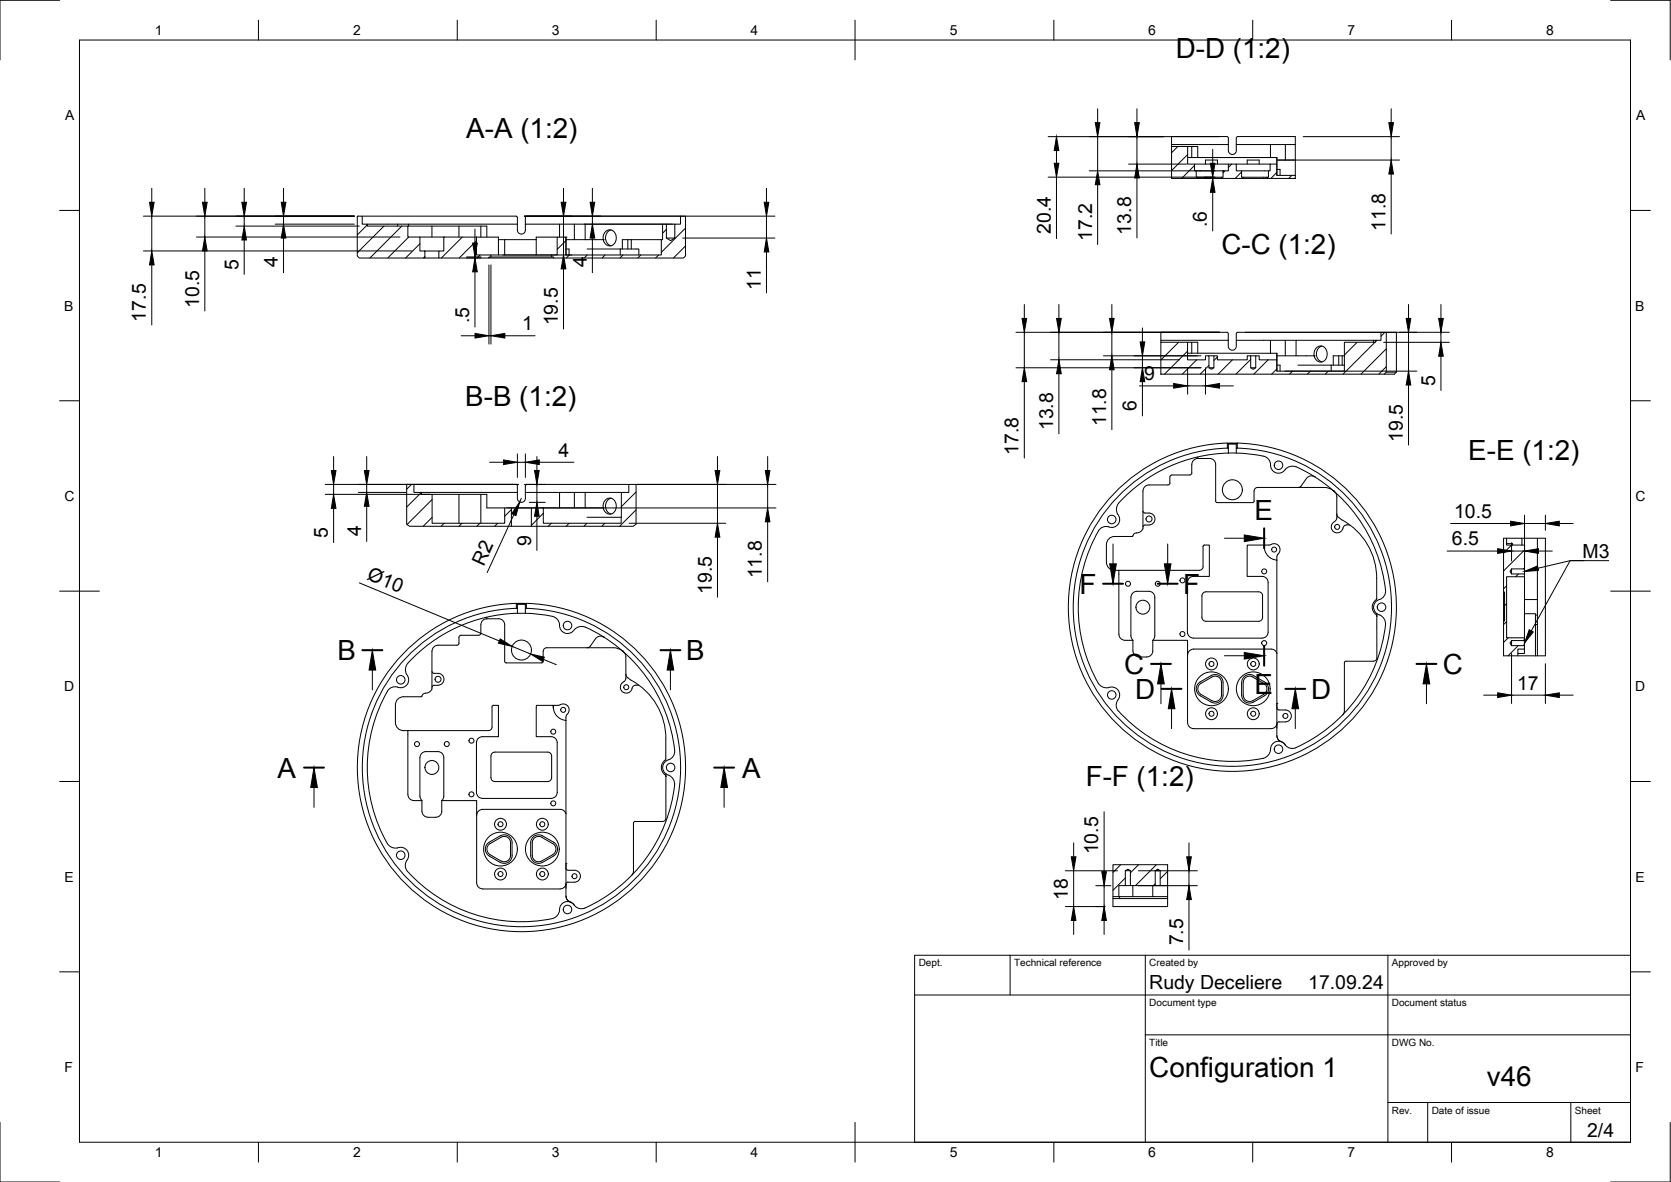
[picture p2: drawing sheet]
<svg xmlns="http://www.w3.org/2000/svg" width="420mm" height="297mm" viewBox="0 0 420 297" stroke-linecap="round" stroke-linejoin="round" font-family="sans-serif">
<!-- layer: Visible -->
<g fill="none" stroke="#000" stroke-width=".25">
<path d="M294.6 36.3h14.3M294.6 36.8h4M298.6 39.6h22.5M298.6 36.8h2.6v2.8M299.7 36.8v2.8M308.9 36.3v-1.7l-.3-.3h-14v10.5h6.6v-.3h-.4v-1.6h-.4v-1.7h-1.8v-4.4M308.9 36.3v1.5a.99 .99 0 0 0 1 1 .99 .99 0 0 0 1-1v-1.5M310.9 36.3v-1.7l.2-.3h14.6v9.8M310.9 36.3h14.8M319.4 36.3v3.3M321.1 39.6v1.6M321.1 39.6v4.5"/>
<path d="M323.2 36.3v3.9M89.8 54.3h1.3v2h1.2v.5h10.3v2.8h3v3.5h1.2v1.7h-16.5l-.5-.5zM91.1 54.3h38.7l.3 .3v3.2a1.01 1.01 0 0 0 1 1 1.01 1.01 0 0 0 1-1v-1.5M92.3 56.3h37.8M100 56.3v.5M102.6 56.8h19.8v2.8M102.7 56.3v.5M105.6 59.6h6M108.6 56.8v2.8M115.4 56.8v2.8M119.8 59.6v4.5h3.6v.5M119.8 59.6h-8.2v3.5h-1.3v1.7h12.6v-.2h.5"/>
<path d="M119.8 59.6h5.5v4.5M120.9 56.8v2.8M132.1 56.3h34.5M140.1 59.6h2.2v4.5h24v-3.9h.3v-3.9h1v3.5l1 .7 1.1-.7v-3.5h1.4v-2h1.3v10l-.5 .5h-32.7v-.2h-.5v-.5h1.4zM140.1 59.6h-5.3v4.5M140.7 56.3v3.3M142.3 59.6h.1M142.3 59.6v4.5M144.4 56.3v3.9M147.1 56.3v3.9M153.6 57.8a2.13 2.13 0 0 0-1.3 2 2.13 2.13 0 0 0 1.3 2M167.6 56.3h2.1"/>
<path d="M167.6 59.8h2.1M171.1 54.3h-38.7l-.3 .3v1.7M300.4 41.2h8.5M300.8 42.9h6.7M301.2 44.8h5.9M301.2 44.5h5.9M303.1 41.2v-1h3v1M308.9 41.2h2v1.7h1.3v1.6h.4v.3h-5.5v-.3h.4v-1.6h1.4zM310.9 41.2h8.5M312.2 42.9h6.7M312.6 44.5h5.9M312.6 44.8h5.9"/>
<path d="M313.6 41.2v-1h3v1M319.4 41.2h1.7v2.9h4.6v.7h-7.2v-.3h.4v-1.6h.5zM321.1 42.6h.8v1.5M321.1 40.2h4.6M106.8 64.8h3.5M106.8 63.1h3.5M122.9 64.8h16.3M123.4 64.1h15.3M123.4 64.6h15.3M125.3 60.2h9.5M126.9 60.2v3.9M142.3 60.2h9.4a1.66 1.66 0 0 0 1.9 1.6 1.66 1.66 0 0 0 1.4-2 1.7 1.7 0 0 0-1.7-2.1 1.7 1.7 0 0 0-1.7 2.1l.1 .4"/>
<path d="M142.3 62.6h.8v1.5M147.6 62.6h8.4M151.7 60.2h.1M156 62.6h4.6v1.5M156 62.6v1.5M157.9 60.2v2.4M158.7 60.2v2.4M166.3 60.2h-9.8v2.4M291.9 86h6.7v4.4h4.5v-1h.9v3a.7 .7 0 0 0 1.2 0v-3h.9v1h7.5v-1h.9v3l.2 .1a.51 .51 0 0 0 .9 0l.1-.1v-3h.9v1h4.5v2.9h16.9v-7.3h7.9v-.5h1.3v-2h1.4v10l-.6 .5h-56.1zM291.9 85.5h16.9v-1.7l-.2-.3h-16.7v2.5M298.6 88.8h22.5M298.6 86h2.6v2.8"/>
<path d="M299.7 86v2.8M304 89.4h1.2M304 92.4h1.2M308.8 85.5v1.5a1.01 1.01 0 0 0 1 1 1.01 1.01 0 0 0 1.1-1v-1.5h15M314.5 89.4h1.2M314.5 92.4h1.2M319.4 85.5v3.3M321.1 88.8v1.6M321.1 88.8v4.5M321.1 89.4h9.3a1.66 1.66 0 0 0 1.9 1.6 1.66 1.66 0 0 0 1.4-2 1.7 1.7 0 0 0-1.6-2.1 1.7 1.7 0 0 0-1.7 2.1v.4M321.1 91.8h.8v1.5M323.2 85.5v3.9"/>
<path d="M326.4 91.8h8.3M330.4 89.4h.1M332.4 87a2.13 2.13 0 0 0-1.4 2 2.13 2.13 0 0 0 1.4 2M334.7 91.8h3.3M334.7 91.8v1.5M336.6 89.4v2.4M337.5 89.4v2.4M338 89.4h-2.8v2.4M345.4 85.5h-19.5v3.9M345.4 85.5h.5M345.4 85.5v.5M347.2 83.5h-36.1l-.2 .3v1.7"/>
<path d="M348.6 83.5h2.5v10l-.5 .5h-2.6M348.6 93.5h2.5M294.2 119.9v1.5M301.2 115.2h3a1.49 1.49 0 0 1 1.5 1.5v9.2l.2 .4h9l.4-.4M301.2 114.8v.4M301.2 115.2a1.52 1.52 0 0 0-1.5 1.5v2.1l-.3 .5-4.7 .1-.5 .2v.3M308.6 111.4h.1M308.6 111.4v1.2M308.6 111.3a41.3 41.3 0 0 0-34.3 62.3 41.3 41.3 0 0 0 71.1 0 41.3 41.3 0 0 0-34.3-62.3M308.9 111.6v2.3h2M308.9 112.6a40 40 0 0 0-33.5 60.2 40 40 0 0 0 68.9 .2 40 40 0 0 0-33.2-60.4M308.9 113.9a38.8 38.8 0 0 0-27.6 12.5"/>
<path d="M310.9 111.6v2.3M310.9 113.9h1.7a19.5 19.5 0 0 1 6 1.2 3.4 3.4 0 0 1 1 2.6 2 2 0 0 0 1.7 1.2 2 2 0 0 0 1.9-1M310.9 112.6h.2M311.1 111.4h.1M311.1 111.4h-2.5l.3 .2h2M311.1 111.4v1.2M311.1 111.4l-.2 .2M323.2 117.9a2.5 2.5 0 0 1 2.7-.6 38.8 38.8 0 0 1 22.5 31M330.4 119.8h.1M330.5 119.8a1.49 1.49 0 0 0-2 .4M102.3 121.7h1.8v2h1.9v.5h2.6v7.3h18.3v-3.9h1.7v4.7h-25.6l-.7-.6zM104.1 121.7h25.7l.3 .3v1.7"/>
<path d="M106 123.7h24.1M108.6 124.2h13.8v3.4h4.5M115.4 124.2v7.3M120.9 124.2v7.3M128.6 132.3h5M128.6 127.6h5M130.1 123.7v1.6a1.01 1.01 0 0 0 1 .9 1.01 1.01 0 0 0 1-.9v-1.6h15M133.6 127.6h3v3.9h19.6v-7.8h1.9v-2h1.8v10l-.7 .6h-25.6zM136.6 127.6h15.1M140.7 123.7v3.9M144.4 123.7v3.9M147.6 130h8.6"/>
<path d="M152.3 125.6a1.72 1.72 0 0 1 2.1 0 1.72 1.72 0 0 1 .5 2 1.66 1.66 0 0 1-1.9 1.6 1.66 1.66 0 0 1-1.4-2l.2-.9zM153.6 125.2a2.13 2.13 0 0 0-1.3 2 2.13 2.13 0 0 0 1.3 2M156.2 123.7h-9.1v3.9M158.1 121.7h-25.7l-.3 .3v1.7M281.3 126.5a2.77 2.77 0 0 0 .2 3.5 2 2 0 0 1-.6 2 2 2 0 0 1-2.1 .4 2.21 2.21 0 0 0-2.6 1 38.5 38.5 0 0 0 .3 38.7 2.85 2.85 0 0 0 3.1 .5 2 2 0 0 1 1.8 1.2 2 2 0 0 1-.4 2.1 2.23 2.23 0 0 0 .2 2.8M287.4 128.4l.1 .3 .4 .2a1.97 1.97 0 0 1 2.4 1.1 1.52 1.52 0 0 1-1.4 1.9l-1.3 .1-.2 .4M294.2 121.4l-.3 .4-.2 .1h-4.8a1.54 1.54 0 0 0-1.5 1.5v9.5l-.5 .6-1.2 .4a.99 .99 0 0 0-.9 .9h-4.6a2.04 2.04 0 0 0-2 2v4.5a2 2 0 0 0 2 2h21.4a.88 .88 0 0 0 .9-.9v-5.3l.4-.1h1.2v7.9h-4M315.3 123.4v2.5M316.2 122.5h16.8M316.2 122.5a.88 .88 0 0 0-.9 .9M317.9 137.7v-.7h1.2a1.89 1.89 0 0 1 2.7 .6 1.49 1.49 0 0 1-.4 1.6M321.1 140v45"/>
<path d="M321.4 139.2l-.3 .8M327.2 122.1l-.8 .4M328.5 120.2l-1.3 1.9M333 122.5l1.4 .3 .9 .5M335.2 123.3h.1M335.3 123.3v.1M335.3 123.4l.5 .5 .3 .5v5.8M336.1 129.2l.3 .7 1.1 .8a16.6 16.6 0 0 1 8.7 14.7v5M336.1 130.2l-.3 .7a1.55 1.55 0 0 0-1.1 1.8 1.55 1.55 0 0 0 1.7 1.2 1.55 1.55 0 0 0 1.4-1.5l.9-.5M338.7 131.9h.7M378.8 135.3v1.7h4.5v6h-3.2l-.4 .6 .4 .6h3.2v.7h-4.5v15.4h4.5v.7h-3.2l-.4 .6 .4 .6h3.2v.9h-1.6v1.7M378.8 136.6h1.5v.4"/>
<path d="M382.7 135.3v1.7M386.6 135.3v21.7M120.4 159.6l-4.8 .1-.2 .5-.1 1.7-.4 .2h-4.8a1.51 1.51 0 0 0-1.5 1.6v9.5M120.9 157v2.1M120.9 159.1l-.2 .5h-.3M122.4 155.5h3a1.49 1.49 0 0 1 1.5 1.5M122.4 155.1v.4M122.4 155.5a1.49 1.49 0 0 0-1.5 1.5M126.9 157v9.4l.4 .2h8.9M129.8 151.6v1.3M129.9 151.6h.1M129.9 151.6a41.3 41.3 0 0 0-34.3 62.3 41.3 41.3 0 0 0 71 0 41.3 41.3 0 0 0-34.2-62.3"/>
<path d="M130.1 154.1h2M130.1 151.9v2.2M130.1 152.9a40 40 0 0 0-33.5 60.2 40 40 0 0 0 68.9 .2 40 40 0 0 0-33.1-60.4M130.1 154.1a38.2 38.2 0 0 0-27.9 13 2.83 2.83 0 0 0 .5 3.2 2 2 0 0 1-.6 2 2 2 0 0 1-2.1 .4 2.21 2.21 0 0 0-2.6 1 38.5 38.5 0 0 0 .3 38.7 2.85 2.85 0 0 0 3.1 .5 2.01 2.01 0 0 1 1.8 1.2 2.01 2.01 0 0 1-.3 2.1 2.23 2.23 0 0 0 .2 2.8M132.1 151.9v2.2M132.1 154.1l3.5 .3 3.4 .5M132.1 152.9h.3M132.4 151.6h.1M132.4 151.6h-2.6l.3 .3h2M132.4 151.6v1.3M132.4 151.6l-.3 .3M138.9 154.9a2.34 2.34 0 0 1 1.8 2.6 2.01 2.01 0 0 0 1.6 1.7 2.01 2.01 0 0 0 2.1-1 2.51 2.51 0 0 1 2.8-.6 38.5 38.5 0 0 1 22.4 31.5 2.35 2.35 0 0 1-1.9 2 2 2 0 0 0-1.1 2 2 2 0 0 0 1.6 1.7"/>
<path d="M281.3 143.3v16.1M281.3 159.4a1.49 1.49 0 0 0 1.5 1.5h2.1M285.9 148.6h3a1.49 1.49 0 0 1 1.5 1.5v9.7l-.2 .6-.3 .5M285.9 148.6a1.52 1.52 0 0 0-1.5 1.5v9.7l.1 .6 .4 .5M300.1 144.9a1.52 1.52 0 0 0-1.5 1.5v12.5a1.49 1.49 0 0 0 1.5 1.4M316.5 148.7h-13.3a1.01 1.01 0 0 0-1 1v5.4a1.01 1.01 0 0 0 1 1h13.3M316.5 148.7a1.01 1.01 0 0 1 1 1M317.5 149.7v5.4M317.5 155.1a1.01 1.01 0 0 1-1 1M321.1 140.8a3.5 3.5 0 0 1-3.2-3.8h-4.3v7.9h3.8a1.49 1.49 0 0 1 1.5 1.4v12.6a1.49 1.49 0 0 1-1.5 1.4l-17.3 .1M346 150.8a2.39 2.39 0 0 0 .2 3.9v.1M346.2 150.4l-.2 .4"/>
<path d="M346.2 154.8h.1M346.2 154.8v10.5a.82 .82 0 0 1-.8 .8M346.2 154.2v.6M346.9 150.6a2 2 0 0 0-1.5 2 2 2 0 0 0 1.6 1.9l.4 .3a2.42 2.42 0 0 1 1 2.2M348.4 156.9a38.6 38.6 0 0 1-23 31.2 2.23 2.23 0 0 1-2.2-.9M348.4 148.3a2.23 2.23 0 0 1-1.5 2.4M378.1 148.8v7.3h.2v-7.3h-.2v-13.5h10.5v29.5h-10.5v-8.7M380.1 143v1.2M383.3 154.2h2.8v10.6M383.3 143v1.2M383.3 144.9v15.4M383.3 150.7h3.3"/>
<path d="M386.1 157h.5v7.8M386.1 154.6h.5M108.6 173.1l-.5 .7-1.1 .4a.99 .99 0 0 0-1 .8l-4.6 .1a2.04 2.04 0 0 0-2 2v4.5a2 2 0 0 0 2 2h21.4a.88 .88 0 0 0 .9-.9l.1-5.3 .3-.1h1.2v7.8h-4M108.6 168.7l.1 .3 .4 .2a1.97 1.97 0 0 1 2.5 1 1.49 1.49 0 0 1-1.5 2M110.1 172.2l-1.2 .1-.3 .4M140.8 177.1l-1.7 .2v.7M140.9 177.1a1.53 1.53 0 0 1 2 .5 1.53 1.53 0 0 1-.4 2.1l-.2 .5v45M148.5 162.4l-.9 .4M149.7 160.5l-1.3 1.9M151.7 160h.1M151.7 160l.1 .1M151.7 160a1.49 1.49 0 0 0-2 .5"/>
<path d="M156.5 163.6h.1M156.5 163.6l-.8-.5-1.4-.3h-16.8a.88 .88 0 0 0-.9 .9v2.5l-.4 .4M156.5 163.6l.4 .3M156.9 163.9l.3 .5 .2 .6M157.4 165v4.5M157.4 169.5l.1 .5 .4 .3M157.4 170.4l-.4 .8a1.54 1.54 0 0 0-1 1.8 1.54 1.54 0 0 0 1.7 1.2 1.54 1.54 0 0 0 1.3-1.5 1.37 1.37 0 0 1 1.6-.5M157.4 169.5v.9M157.9 170.3a17.8 17.8 0 0 1 8.8 10.3 16.7 16.7 0 0 1 .7 5.1v5.1l-.2 .3M281.2 178.7a38.8 38.8 0 0 0 36.4 11.9M284.9 160.9v2.7M284.9 163.6a1.49 1.49 0 0 0 1.5 1.5"/>
<path d="M286.4 165.1h2M289.9 163.6a1.49 1.49 0 0 1-1.5 1.5M289.9 160.9h8.7v20.7M289.9 160.9v2.7M304.5 169.8l-2.7 1.6a2 2 0 0 0 0 3.4l2.7 1.6M304.5 169.8a2 2 0 0 1 3 1.7M304.7 170.1l-2.7 1.6a1.6 1.6 0 0 0 0 2.8l2.7 1.6M304.7 170.1a1.6 1.6 0 0 1 2.4 1.4M307.1 171.5v3.2a1.6 1.6 0 0 1-2.4 1.4M307.5 171.5v3.2a2 2 0 0 1-3 1.7M312.2 171.5v3.2M312.2 171.5a1.99 1.99 0 0 1 3-1.7l2.8 1.6a2 2 0 0 1 0 3.4l-2.8 1.6"/>
<path d="M312.2 174.7a2 2 0 0 0 3 1.7M315 170.1l2.8 1.6a1.6 1.6 0 0 1 0 2.8l-2.8 1.6a1.62 1.62 0 0 1-2.4-1.4v-3.2M315 170.1a1.6 1.6 0 0 0-2.4 1.4M321.1 176.8h.1M321.1 164.2a1.49 1.49 0 0 0-1.5-1.1h-19.5a1.49 1.49 0 0 0-1.5 1.5M321.1 177.9l.3 .5h1.8M323.2 178.4a1.49 1.49 0 0 1 1.5 1.5 1.49 1.49 0 0 1-1.5 1.5M345.4 166.2l-7-.1-.3 .2-.1 12.3-.4 1.1M380.1 161v1.2M383.3 163.1v1.1h-1.6M383.3 161v1.2M102.6 183.6v16.1"/>
<path d="M102.6 199.7a1.49 1.49 0 0 0 1.5 1.5M105.6 190.4v9.7l.1 .6 .4 .5M107.1 188.9h3a1.49 1.49 0 0 1 1.5 1.5M107.1 188.9a1.49 1.49 0 0 0-1.5 1.5M111.6 190.4v9.7l-.1 .6-.4 .5M121.3 185.1a1.49 1.49 0 0 0-1.5 1.5v12.5a1.49 1.49 0 0 0 1.5 1.5M137.7 189h-13.3a1.01 1.01 0 0 0-1 1v5.4a1.01 1.01 0 0 0 1 1h13.3M137.7 189a1.01 1.01 0 0 1 1 1v5.4a1.01 1.01 0 0 1-1 1M142.3 181a3.5 3.5 0 0 1-3.2-3.7h-4.2l-.1 7.8h3.8a1.49 1.49 0 0 1 1.5 1.5v12.5a1.49 1.49 0 0 1-1.5 1.5h-17.3M167.2 191a2.25 2.25 0 0 0 0 3.7M167.2 194.7l.2 .4M167.4 195.1h.1"/>
<path d="M167.4 195.1v10.5M167.4 194.5v.6M168.2 194.8a2.42 2.42 0 0 1 1.4 2.4M169.6 197.2a38.5 38.5 0 0 1-23 31.1 2.23 2.23 0 0 1-2.2-.8M298.6 181.6a1.52 1.52 0 0 0 1.5 1.5h19.5a1.49 1.49 0 0 0 1.5-1.1M321.1 181.9v1.1M322.1 186.3l-.6-.4-.4-.9 .4 1 1.2 .7 .5 .5M323.2 187.2a2 2 0 0 0-2.4-.8 2 2 0 0 0-1.3 2.1l-.2 .5a2.42 2.42 0 0 1-1.7 1.6M323.2 181.4h-1.6l-.5 .3v.2M102.5 219a38.5 38.5 0 0 0 36.8 11.7 2.83 2.83 0 0 0 1.5-2.8 2 2 0 0 1 1.7-1.3 2 2 0 0 1 1.9 .9M104.1 201.2h2v2.7a1.52 1.52 0 0 0 1.5 1.5h2a1.49 1.49 0 0 0 1.5-1.5v-2.7h8.7v20.7a1.54 1.54 0 0 0 1.6 1.5M121.3 203.4h19.6a1.49 1.49 0 0 1 1.4 1.1"/>
<path d="M121.4 203.4a1.49 1.49 0 0 0-1.5 1.5M123.2 212l2.8-1.6a1.58 1.58 0 0 1 2.4 1.4v3.2a1.6 1.6 0 0 1-2.4 1.3l-2.8-1.5M123.2 212a1.6 1.6 0 0 0 0 2.8M125.8 210.1l-2.8 1.5a2 2 0 0 0 0 3.5l2.8 1.6M125.8 210.1a2 2 0 0 1 3 1.7M128.8 211.8v3.2M128.8 215a2 2 0 0 1-3 1.7M136.4 210.1a2 2 0 0 0-3 1.7v3.2a2 2 0 0 0 3 1.7M136.4 210.1l2.8 1.5a2 2 0 0 1 0 3.5l-2.8 1.6M139 212l-2.8-1.6a1.6 1.6 0 0 0-2.4 1.4v3.2a1.6 1.6 0 0 0 2.4 1.3l2.8-1.5M139 212a1.6 1.6 0 0 1 0 2.8M142.3 217.1h.1"/>
<path d="M142.3 218.2l.3 .4a4.9 4.9 0 0 1 2.7 .4 1.51 1.51 0 0 1 .6 1.7 1.51 1.51 0 0 1-1.5 1l-1.9 .1-.2 .4v1M159.3 218.9l-.4 1M159.3 206.8v12.1M167.4 205.6a.85 .85 0 0 1-.8 .8h-6.9l-.4 .4M283 218.8h1.2M290.5 218.8h1.2M142.3 222.3a1.49 1.49 0 0 1-1.4 1.1h-19.6M142.3 225.2l.4 1 .6 .4M142.3 225.2l.4 1 1.3 .8 .4 .5M279.8 225.8h1.7M281.3 225.3h8.6M281.5 225.8h12.1"/>
<path d="M281.5 225.3v.5M283 222.6h1.2M284.8 222.6v2.7M289.9 222.6v2.7h3.7M290.5 222.6h1.2M293.6 222.6v5.2h-13.8v-10.5h13.8v5.3h-1.9v-3.8l-.6-.4-.6 .4v3.8h-6.3v-3.8l-.3-.2a.4 .4 0 0 0-.4-.2 .4 .4 0 0 0-.3 .3l-.2 .1v3.8h-1.7v2.7h-1.5"/>
<circle cx="321.5" cy="116.9" r="1.07"/>
<circle cx="279.5" cy="130.6" r="1.07"/>
<circle cx="288.9" cy="130.4" r=".75"/>
<circle cx="309.9" cy="123.1" r="2.51"/>
<circle cx="320.4" cy="138.1" r=".62"/>
<circle cx="336.2" cy="132.4" r=".62"/>
<circle cx="142.7" cy="157.2" r="1.07"/>
<circle cx="283.6" cy="146.7" r=".62"/>
<circle cx="287.4" cy="152.6" r="1.75"/>
<circle cx="291.1" cy="146.7" r=".62"/>
<circle cx="297.3" cy="159.3" r=".62"/>
<circle cx="297.3" cy="145.9" r=".62"/>
<circle cx="317.9" cy="143.6" r=".62"/>
<circle cx="347.4" cy="152.6" r="1.07"/>
<circle cx="100.8" cy="170.8" r="1.07"/>
<circle cx="110.1" cy="170.7" r=".75"/>
<circle cx="131.1" cy="163.4" r="2.51"/>
<circle cx="141.6" cy="178.4" r=".62"/>
<circle cx="157.5" cy="172.7" r=".62"/>
<circle cx="279.5" cy="174.6" r="1.07"/>
<circle cx="304.6" cy="173.1" r="4.2"/>
<circle cx="304.6" cy="179.4" r="1.49"/>
<circle cx="304.6" cy="166.9" r="1.49"/>
<circle cx="304.6" cy="179.4" r=".62"/>
<circle cx="304.6" cy="166.9" r=".62"/>
<circle cx="315.1" cy="173.1" r="4.2"/>
<circle cx="315.1" cy="179.4" r="1.49"/>
<circle cx="315.1" cy="166.9" r="1.49"/>
<circle cx="315.1" cy="166.9" r=".62"/>
<circle cx="315.1" cy="179.4" r=".62"/>
<circle cx="317.9" cy="161.6" r=".62"/>
<circle cx="323.2" cy="179.9" r=".62"/>
<circle cx="104.8" cy="187" r=".62"/>
<circle cx="108.6" cy="192.9" r="1.75"/>
<circle cx="112.3" cy="187" r=".62"/>
<circle cx="118.5" cy="199.6" r=".62"/>
<circle cx="118.5" cy="186.1" r=".62"/>
<circle cx="139.1" cy="183.9" r=".62"/>
<circle cx="168.6" cy="192.9" r="1.07"/>
<circle cx="321.5" cy="188.3" r="1.07"/>
<circle cx="100.8" cy="214.9" r="1.07"/>
<circle cx="125.8" cy="213.4" r="4.2"/>
<circle cx="125.8" cy="207.1" r="1.49"/>
<circle cx="125.8" cy="219.6" r="1.49"/>
<circle cx="125.8" cy="207.1" r=".62"/>
<circle cx="125.8" cy="219.6" r=".62"/>
<circle cx="136.4" cy="213.4" r="4.2"/>
<circle cx="136.4" cy="219.6" r="1.49"/>
<circle cx="136.4" cy="207.1" r="1.49"/>
<circle cx="136.4" cy="219.6" r=".62"/>
<circle cx="136.4" cy="207.1" r=".62"/>
<circle cx="139.1" cy="201.9" r=".62"/>
<circle cx="142.7" cy="228.6" r="1.07"/>
<circle cx="144.5" cy="220.2" r=".62"/>
</g>
<!-- layer: Border -->
<g fill="none" stroke="#000" stroke-width=".25">
<path d="M15 .1h-15v15M20 10.1h390v276.9h-390zM65 5.1v5M115 5.1v5M165 5.1v5M215 5.1v10M265 5.1v5M315 5.1v5M365 5.1v5M405 .1h15v15M15 52.9h5M410 52.9h5"/>
<path d="M15 100.7h5M410 100.7h5M15 148.6h10M405 148.6h10M15 196.4h5M410 196.4h5M15 244.2h5M410 244.2h5M0 282.1v14.9h15M65 287v5M115 287v5M165 287v5"/>
<path d="M215 282.1v9.9M265 287v5M315 287v5M365 287v5M420 282.1v14.9h-15"/>
</g>
<!-- layer: TitleBlock -->
<path d="M230 240.1h180v46.9h-180zM230 250h180M254 240.1v9.9M288 240.1v46.9M349 240.1v46.9M288 260.1h122M349 277.1h61M359 277.1v9.9M395 277.1v9.9" fill="none" stroke="#000" stroke-width=".25"/>
<!-- layer: FD_Dimensions -->
<g fill="none" stroke="#000" stroke-width=".25">
<path d="M263.5 34.3h43.1M265.6 37.8v3.2M276 27.3v3.5M276 34.3v8.6M285.9 27.3v3.5M285.9 34.3v6.9M304.9 37.5v3.5M327.7 34.3h24.2M349.8 27.3v3.5M349.8 34.3v5.9M36.1 54.3h53M38.2 47.3v3.5"/>
<path d="M38.2 54.3v8.8M49.4 59.6h51.2M51.5 47.3v3.5M51.5 54.3v5.3M59.3 56.8h31M61.4 47.3v3.5M61.4 54.3v2.5M69.2 56.3h19.9M71.3 47.3v3.5M71.3 54.3v2M71.3 59.8v8.7M119.4 57.6v3.5"/>
<path d="M131.8 54.3h63M141.7 47.3v3.5M141.7 54.3v9.8M146.9 56.3h22.2M148.9 47.3v3.5M148.9 54.3v2M148.9 59.8v8.7M171.7 59.8h23.1M192.7 47.3v3.5M192.7 54.3v5.5M263.5 44.5h42M265.6 44.5v15.5"/>
<path d="M273.9 42.9h31.6M276 46.4v15.1M283.8 41.2h14.6M285.9 44.7v15.1M302.8 44.8h2.3M304.9 44.5v.3M304.9 48.3v9.7M321.5 40.2h30.4M349.8 43.7v15.1M36.1 63.1h67.5M38.2 66.6v15.1M51.5 63.1v15.1"/>
<path d="M61.4 60.3v8.6M117.3 64.8h3.6M117.3 64.6h3.6M119.4 64.6v.2M119.4 68.3v13.9M122.9 66.6v19.9M123.4 66.6v19.9M126.4 64.1h17.4M141.7 67.6v15.1M192.7 63.3v10.3M257.6 76.5v3.5M266.3 76.5v3.5"/>
<path d="M279.6 76.5v3.5M354.2 76.5v3.5M362.3 76.5v3.5M116 84.4h3.4M122.9 84.4h.5M126.9 84.4h7.6M255.5 83.5h51.1M255.5 92.4h46.5M257.6 83.5v8.9M257.6 95.9v19.2M264.2 90.4h32.4M266.3 83.5v6.9"/>
<path d="M266.3 93.9v15.1M277.5 89.4h24.5M279.6 83.5v5.9M279.6 92.9v15.1M286.5 97h8.6M287.3 82.4v3.5M287.3 89.4v3M287.3 95.9v8.6M298.6 92.4v6.7M298.6 97h4.5M303.1 92.4v6.7M306.6 97h3.5"/>
<path d="M313.1 83.5h51.3M323.1 93.3h33.2M347.9 86h16.5M354.2 83.5v9.8M354.2 96.8v15.1M362.3 83.5v2.5M362.3 89.5v8.6M83.9 114.7v3.5M92.2 114.7v3.5M123.1 116.2h3.5M130.1 114.1v5.9M130.1 116.2h2"/>
<path d="M132.1 114.1v5.9M135 114.7v3.5M135.6 116.2h8.7M180.4 114.7v3.5M193 114.7v3.5M81.8 121.7h48.5M81.8 124.2h26.3M83.9 121.7v2.5M83.9 127.7v8.7M90.1 123.7h12M92.2 121.7v2M92.2 127.2v8.9"/>
<path d="M127.4 127.6h67.7M129.2 129.3l-6.7 14.6M131.1 125.2l-.4 .9M131.8 121.7h5.3M133.1 126.2h4M135 121.7v4.5M135 129.7v8.6M158.2 131.5h24.3M160.1 121.7h35M180.4 121.7v9.8M180.4 135v15.1M193 121.7v5.9"/>
<path d="M193 131.1v15.1M363.9 138.5h12.7M364.7 131.6h15.1M380.1 136.4v4.6M380.1 138.5h3.2M383.3 129.5v11.5M383.3 131.6h5.3M386.8 138.5h3.5M388.6 129.5v3.8M392.1 131.6h3.5M90.4 146.5l35.2 14.6M128.8 162.4l4.6 1.9"/>
<path d="M136.6 165.7l3.3 1.3M373.1 174.7h3.5M380.1 164.2v12.6M380.1 174.7h8.5M388.6 166.8v10M392.1 174.7h3.5M267.9 218.8h13.1M270 211.8v3.5M270 218.8v9M277.6 204v15.1M286.2 218.8h14.9M299 211.8v3.5"/>
<path d="M299 218.8v3.8M267.9 227.8h10M270 231.3v3.5M275.5 222.6h3.8M277.6 222.6v5.2M277.6 231.3v3.5M286.2 222.6h14.9M299 226.1v12.6"/>
</g>
<g fill="#000" stroke="#000" stroke-width=".25">
<path d="M265.6 34.3l.6 3.5h-1.1zM275.4 30.8h1.2l-.6 3.5zM285.3 30.8h1.2l-.6 3.5zM349.2 30.8h1.2l-.6 3.5zM37.6 50.8h1.2l-.6 3.5zM50.9 50.8h1.2l-.6 3.5zM60.8 50.8h1.2l-.6 3.5zM70.7 50.8h1.2l-.6 3.5zM71.3 56.3l.6 3.5h-1.2zM141.1 50.8h1.2l-.6 3.5zM148.4 50.8h1.1l-.6 3.5zM148.9 56.3l.6 3.5h-1.1z"/>
<path d="M192.2 50.8h1.1l-.6 3.5zM265.1 41h1.1l-.6 3.5zM276 42.9l.6 3.5h-1.2zM285.9 41.2l.6 3.5h-1.2zM304.3 41h1.2l-.6 3.5zM304.9 44.8l.6 3.5h-1.2zM349.8 40.2l.6 3.5h-1.2zM38.2 63.1l.6 3.5h-1.2zM51.5 59.6l.6 3.5h-1.2zM61.4 56.8l.6 3.5h-1.2zM118.9 61.1h1.1l-.6 3.5zM119.4 64.8l.6 3.5h-1.1z"/>
<path d="M141.7 64.1l.6 3.5h-1.2zM192.7 59.8l.6 3.5h-1.1zM119.4 83.8l3.5 .6-3.5 .5zM123.4 84.4l3.5-.6v1.1zM257 80h1.1l-.5 3.5zM257.6 92.4l.5 3.5h-1.1zM265.7 80h1.1l-.5 3.5zM266.3 90.4l.5 3.5h-1.1zM279 80h1.1l-.5 3.5zM279.6 89.4l.5 3.5h-1.1zM286.7 85.9h1.1l-.5 3.5zM287.3 92.4l.5 3.5h-1.1z"/>
<path d="M295.1 96.4l3.5 .6-3.5 .5zM303.1 97l3.5-.6v1.1zM353.6 80h1.1l-.5 3.5zM354.2 93.3l.5 3.5h-1.1zM361.7 80h1.2l-.6 3.5zM362.3 86l.6 3.5h-1.2zM83.3 118.2h1.2l-.6 3.5zM91.6 118.2h1.2l-.6 3.5zM126.6 115.6l3.5 .6-3.5 .5zM134.4 118.2h1.2l-.6 3.5zM132.1 116.2l3.5-.6v1.1zM179.8 118.2h1.2l-.6 3.5z"/>
<path d="M192.4 118.2h1.2l-.6 3.5zM83.9 124.2l.6 3.5h-1.2zM92.2 123.7l.6 3.5h-1.2zM130.7 126.1l-1 3.5-1-.5zM135 126.2l.6 3.5h-1.2zM180.4 131.5l.6 3.5h-1.2zM193 127.6l.6 3.5h-1.2zM376.6 137.9l3.5 .6-3.5 .6zM379.8 131l3.5 .6-3.5 .6zM383.3 138.5l3.5-.6v1.2zM388.6 131.6l3.5-.6v1.2zM125.8 160.6l3 1.8-3.5-.8z"/>
<path d="M133.4 164.3l3.5 .8-.5 1.1zM376.6 174.1l3.5 .6-3.5 .6zM388.6 174.7l3.5-.6v1.2zM269.4 215.3h1.1l-.5 3.5zM277 219.1h1.2l-.6 3.5zM298.4 215.3h1.2l-.6 3.5zM270 227.8l.5 3.5h-1.1zM277.6 227.8l.6 3.5h-1.2zM299 222.6l.6 3.5h-1.2z"/>
</g>
<!-- layer: Hatching -->
<g fill="none" stroke="#000" stroke-width=".25">
<path d="M296.1 36.8l-1.5 1.6M298.6 38.8l-4 4.1M90.1 54.3l-.2 .2M92.4 56.5l-2.5 2.5M96.5 56.8l-6.6 6.7M101 56.8l-8 8M102.8 59.6l-5.3 5.2M111.7 59.6l-.1 .1M116.2 59.6l-5.2 5.2M167.5 57.7l-.9 .9M172.3 57.3l-6 6.1M300.4 41.6l-3.3 3.2"/>
<path d="M308 42.9l-.5 .5M309.7 41.2l-.8 .9M312.2 43.2l-1.6 1.6M321.1 43.3l-1.5 1.5M324.8 44.1l-.7 .7M105.6 61.2l-3.6 3.6M106.8 64.5l-.3 .3M119.8 60.5l-4.3 4.3M120.7 64.1l-.7 .7M142.3 60.5l-2.2 2.2M143.2 64.1l-.8 .7M147.7 64.1l-.8 .7"/>
<path d="M152.1 64.1l-.7 .7M156.6 64.1l-.7 .7M161.1 64.1l-.7 .7M165.6 64.1l-.7 .7M172.3 61.8l-2.9 3M296.3 86l-4.4 4.5M298.6 88.2l-5.8 5.8M300.9 90.4l-3.6 3.6M304 91.8l-2.2 2.2M306.1 89.7l-.9 .9M309.9 90.4l-3.6 3.6M314.5 90.3l-3.7 3.7"/>
<path d="M318.9 90.4l-3.6 3.6M321.1 92.7l-1.3 1.3M325 93.3l-.7 .7M329.5 93.3l-.8 .7M334 93.3l-.8 .7M341.2 86l-3.2 3.2M345.7 86l-8 8M346.2 85.5l-.3 .3M348.2 83.5l-1 1M348.6 87.7l-6.4 6.3M348.6 92.1l-1.9 1.9M103.5 121.7l-1.2 1.2"/>
<path d="M106 123.7l-3.7 3.7M108.6 125.5l-6.2 6.3M108.6 130l-2.2 2.2M111.7 131.5l-.8 .7M116.2 131.5l-.8 .7M120.6 131.5l-.7 .7M125.1 131.5l-.7 .7M128.6 128l-1.7 1.7M136.6 129l-3 3M138.6 131.5l-.7 .7M143.1 131.5l-.8 .7M147.6 131.5l-.8 .7"/>
<path d="M152.1 131.5l-.8 .7M159.9 123.6l-3.7 3.7M159.9 128.1l-4.1 4.1M380.1 137l-2 2M383.3 138.2l-5.2 5.3M378.8 147.2l-.7 .8M378.8 151.7l-.5 .5M378.8 156.2l-.7 .7M381.8 144.2l-.7 .7M383.3 142.7l-.2 .3M379.2 160.3l-1.1 1.1M381.8 162.2l-2.6 2.6"/>
<path d="M383.3 160.7l-.3 .3M281.8 217.3l-1.9 1.9M286.3 217.3l-2.1 2M290.7 217.3l-5.2 5.3M293.6 219l-1.9 1.8M283 220.6l-3.1 3.1M290.5 222.1l-.5 .5"/>
</g>
<!-- layer: Section Lines -->
<path d="M317.9 132.8v5M277.4 146.7h5M291.1 146.7h5M91.1 163.4h5M166.1 163.4h5M289.4 166.8h5M292.1 173.1h5M317.9 162.3v5M323.2 173.1h5M356.2 166.8h5M76.5 192.9h4.9M179.6 192.9h5" fill="none" stroke="#000" stroke-width=".51"/>
<path d="M279.9 136.7v5M293.6 136.7v5M307.9 135.3h5M93.6 168.4v5M168.6 168.4v5M291.9 171.9v5M294.6 178.1v5M307.9 164.8h5M325.7 178.1v5M358.7 171.9v5M79 197.9v5M182.1 197.9v5" fill="none" stroke="#000" stroke-width=".25"/>
<path d="M312.9 134.4l5 .9-5 .8zM279 141.7h1.7l-.8 5zM292.8 141.7h1.6l-.8 5zM93.6 163.4l.9 5h-1.7zM168.6 163.4l.8 5h-1.7zM291.9 166.8l.8 5.1h-1.6zM294.6 173.1l.8 5h-1.6zM312.9 164l5 .8-5 .8zM325.7 173.1l.8 5h-1.7zM358.7 166.8l.8 5.1h-1.7zM79 192.9l.8 5h-1.7zM182.1 192.9l.8 5h-1.6z" fill="#000" stroke="#000" stroke-width=".25"/>
<!-- layer: Leaders -->
<path d="M384.5 158.2l1 .6-2.2 2.8zM383.3 143.6l3.3-1.4 .3 1.2z" fill="#000" stroke="#000" stroke-width=".25"/>
<path d="M398.3 140.9h-3.5l-9.8 17.6M404.5 140.9h-9.7l-8.1 1.9" fill="none" stroke="#000" stroke-width=".25"/>
<g font-size="7">
<text x="295.6" y="14.6">D-D (1:2)</text>
<text x="117.2" y="34.6">A-A (1:2)</text>
<text x="307.1" y="63.8">C-C (1:2)</text>
<text x="117" y="102">B-B (1:2)</text>
<text x="369.2" y="115.6">E-E (1:2)</text>
<text x="315.4" y="130.8">E</text>
<text x="271.4" y="149.2">F</text>
<text x="297.5" y="149.2">F</text>
<text x="84.8" y="165.9">B</text>
<text x="172.6" y="165.9">B</text>
<text x="282.6" y="169.4">C</text>
<text x="362.8" y="169.4">C</text>
<text x="285.4" y="175.6">D</text>
<text x="315.4" y="174.3">E</text>
<text x="329.6" y="175.6">D</text>
<text x="69.8" y="195.4">A</text>
<text x="186.6" y="195.4">A</text>
<text x="273" y="197.6">F-F (1:2)</text>
<text x="289" y="270.6">Configuration 1</text>
<text x="373.8" y="272.9">v46</text>
</g>
<g font-size="4.9">
<text x="264.2" y="58.7" transform="rotate(-90 264.2 58.7)">20.4</text>
<text x="284.4" y="58.9" transform="rotate(-90 284.4 58.9)">13.8</text>
<text x="303.5" y="57.1" transform="rotate(-90 303.5 57.1)">.6</text>
<text x="348.3" y="57.9" transform="rotate(-90 348.3 57.9)">11.8</text>
<text x="274.6" y="60.6" transform="rotate(-90 274.6 60.6)">17.2</text>
<text x="59.9" y="67.7" transform="rotate(-90 59.9 67.7)">5</text>
<text x="69.9" y="67.2" transform="rotate(-90 69.9 67.2)">4</text>
<text x="147.6" y="67.2" transform="rotate(-90 147.6 67.2)">4</text>
<text x="50" y="77.3" transform="rotate(-90 50 77.3)">10.5</text>
<text x="191.3" y="72.8" transform="rotate(-90 191.3 72.8)">11</text>
<text x="36.7" y="80.8" transform="rotate(-90 36.7 80.8)">17.5</text>
<text x="118" y="81.2" transform="rotate(-90 118 81.2)">.5</text>
<text x="131.3" y="83">1</text>
<text x="140.2" y="81.8" transform="rotate(-90 140.2 81.8)">19.5</text>
<text x="287.7" y="95.5">9</text>
<text x="360.8" y="97" transform="rotate(-90 360.8 97)">5</text>
<text x="278.1" y="107.1" transform="rotate(-90 278.1 107.1)">11.8</text>
<text x="285.8" y="103.3" transform="rotate(-90 285.8 103.3)">6</text>
<text x="264.8" y="108.1" transform="rotate(-90 264.8 108.1)">13.8</text>
<text x="352.7" y="111" transform="rotate(-90 352.7 111)">19.5</text>
<text x="140.4" y="114.8">4</text>
<text x="256.1" y="114.2" transform="rotate(-90 256.1 114.2)">17.8</text>
<text x="365.6" y="130.1">10.5</text>
<text x="82.4" y="135.2" transform="rotate(-90 82.4 135.2)">5</text>
<text x="90.8" y="134.7" transform="rotate(-90 90.8 134.7)">4</text>
<text x="133.5" y="137.1" transform="rotate(-90 133.5 137.1)">9</text>
<text x="365.1" y="137">6.5</text>
<text x="121.6" y="142.4" transform="rotate(-65 121.6 142.4)">R2</text>
<text x="397.9" y="140.2">M3</text>
<text x="92.1" y="145.5" transform="rotate(23 92.1 145.5)">Ø10</text>
<text x="178.9" y="149.2" transform="rotate(-90 178.9 149.2)">19.5</text>
<text x="191.6" y="145.3" transform="rotate(-90 191.6 145.3)">11.8</text>
<text x="381.4" y="173.3">17</text>
<text x="276.2" y="214.7" transform="rotate(-90 276.2 214.7)">10.5</text>
<text x="268.5" y="226.2" transform="rotate(-90 268.5 226.2)">18</text>
<text x="297.5" y="237.6" transform="rotate(-90 297.5 237.6)">7.5</text>
<text x="289" y="248.5">Rudy Deceliere</text>
<text x="329" y="248.5">17.09.24</text>
<text x="399.1" y="285.7">2/4</text>
</g>
<g font-size="3.5">
<text x="39" y="8.8">1</text>
<text x="88.8" y="8.8">2</text>
<text x="138.8" y="8.8">3</text>
<text x="188.7" y="8.8">4</text>
<text x="238.8" y="8.8">5</text>
<text x="288.7" y="8.8">6</text>
<text x="338.8" y="8.8">7</text>
<text x="388.8" y="8.8">8</text>
<text x="16.4" y="30.2">A</text>
<text x="411.4" y="30.2">A</text>
<text x="16.2" y="78">B</text>
<text x="411.2" y="78">B</text>
<text x="16.2" y="125.9">C</text>
<text x="411.2" y="125.9">C</text>
<text x="16.2" y="173.7">D</text>
<text x="411.2" y="173.7">D</text>
<text x="16.2" y="221.6">E</text>
<text x="411.2" y="221.6">E</text>
<text x="16.2" y="269.4">F</text>
<text x="411.2" y="269.4">F</text>
<text x="39" y="290.8">1</text>
<text x="88.8" y="290.8">2</text>
<text x="138.8" y="290.8">3</text>
<text x="188.7" y="290.8">4</text>
<text x="238.8" y="290.8">5</text>
<text x="288.7" y="290.8">6</text>
<text x="338.8" y="290.8">7</text>
<text x="388.8" y="290.8">8</text>
</g>
<g font-size="2.5">
<text x="231" y="242.9">Dept.</text>
<text x="255" y="242.9">Technical reference</text>
<text x="289" y="242.9">Created by</text>
<text x="350" y="242.9">Approved by</text>
<text x="289" y="252.8">Document type</text>
<text x="350" y="252.8">Document status</text>
<text x="289" y="262.9">Title</text>
<text x="350" y="262.9">DWG No.</text>
<text x="350" y="279.9">Rev.</text>
<text x="360" y="279.9">Date of issue</text>
<text x="396" y="279.9">Sheet</text>
</g>
</svg>
